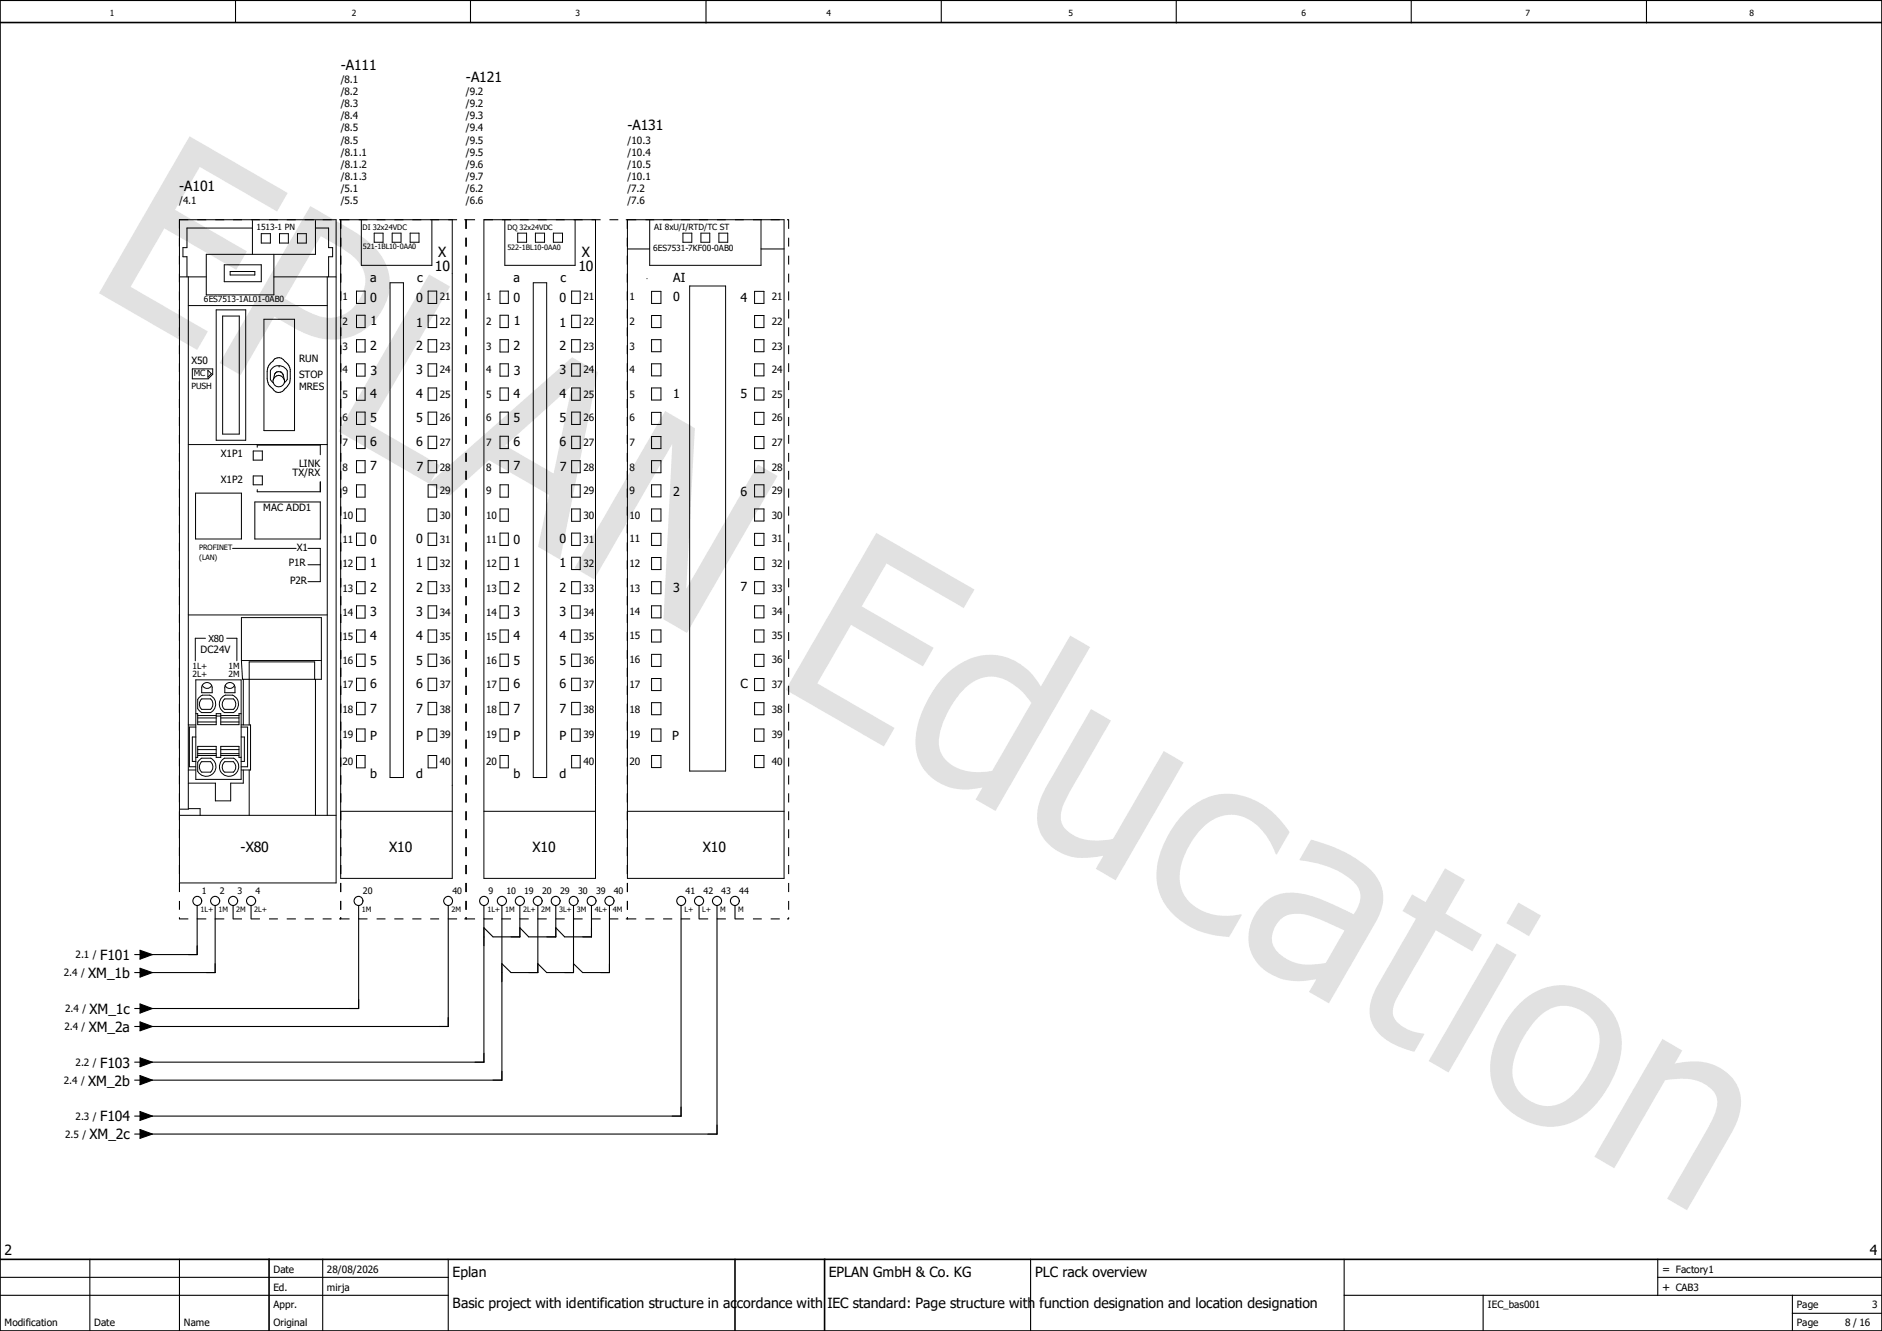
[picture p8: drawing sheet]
<svg xmlns="http://www.w3.org/2000/svg" width="297mm" height="210mm" viewBox="0 0 297 210" stroke-linecap="round" stroke-linejoin="round" font-family="sans-serif">
<path d="M210.1 -.1l-210.1 210.2M0 160.4l70.2 49.6M0 210v.1" fill="none" stroke="#fff" stroke-width=".16"/>
<g fill="none" stroke="#000" stroke-width=".17">
<path d="M37.2 0v3.5M74.3 0v3.6M111.4 .1v3.5M148.5 0v3.5M185.6 0v3.6M222.7 0v3.6M259.8 .1v3.5M14.2 198.7v11.3M28.3 198.7v11.3M50.9 198.7v11.3M70.7 198.7v11.3M162.6 198.7v11.3"/>
<path d="M212.1 198.7v11.3M261.6 198.7v5.7M0 204.4h70.7M0 201.5h70.7M212.1 204.4h84.9M234.1 204.4v5.6M261.6 201.5h35.4M282.9 207.2h14.1M282.9 204.4v5.6"/>
</g>
<path d="M0 3.6h297M0 0h297v210h-297zM0 198.7h297M42.5 198.7v11.3M116 198.7v11.3M130.1 198.7v11.3" fill="none" stroke="#000" stroke-width=".25"/>
<path d="M29.9 21.5l15.5 9-1.7 2.9-12.2-7.1-3.9 6.8 11.4 6.6-1.7 2.9-11.4-6.6-5.3 9.3 12.2 7-1.7 2.9-15.5-8.9zM49 32.5l6.2 3.6a12.1 12.1 0 0 1 5.8 5.9 8.4 8.4 0 0 1-2.2 8.9 9.4 9.4 0 0 1-11.2 1.4l-4.3-2.3-5.3 9.2-3.3-1.9zM50.6 37.3l-5.7 9.8 2.3 1.3a8.8 8.8 0 0 0 5.6 1.7 6.1 6.1 0 0 0 4.7-6.9 7.2 7.2 0 0 0-3.6-4.1zM67.7 43.3l3.3 1.9-12.6 21.9 11.1 6.3-1.7 3-14.4-8.3zM67.6 76.3l22.7-19.9 4 2.3-5.9 29.6-3.5-2 1.8-8.2-9.5-5.5-6.2 5.6zM79.7 70.3l7.7 4.4 2.9-13.9zM105 64.9l4.7 2.7-1.4 25.3 11.3-19.6 3.1 1.8-14.3 24.8-3.7-2.2 1.4-27.6-12.3 21.3-3.1-1.8zM138.3 84.1l15.5 8.9-1.7 2.9-12.2-7-3.9 6.8 11.3 6.5-1.6 2.9-11.4-6.5-5.3 9.2 12.2 7.1-1.7 2.9-15.5-9zM149.4 106.4a9.3 9.3 0 0 1 9.9-2.5 9.8 9.8 0 0 1 5 4.4l4.6-8 3.1 1.8-14.9 25.9-3.1-1.8 1.1-1.9a8.7 8.7 0 0 1-9.1-2.7 8.4 8.4 0 0 1-1-8 18.7 18.7 0 0 1 4.4-7.2zM152.1 108.8a14 14 0 0 0-3.9 8.4 4.8 4.8 0 0 0 4.1 4.4 10.4 10.4 0 0 0 4.3 0l6.2-10.7a9.3 9.3 0 0 0-5.7-4.1 5.9 5.9 0 0 0-5 2zM172.2 111.9l3.1 1.8-6.4 11.1a8.6 8.6 0 0 0-1.5 4.4 4 4 0 0 0 3 3 10.8 10.8 0 0 0 5.2 .2l8.1-13.9 3.1 1.8-10.7 18.6-3.2-1.8 1.2-2.1a9.5 9.5 0 0 1-7.1-.7 6.3 6.3 0 0 1-2.9-8l1.1-2.4zM186.7 128.5a9.4 9.4 0 0 1 12.7-1.5 14.8 14.8 0 0 1 4.1 4.3l-2 3.5-.2-.1a9.9 9.9 0 0 0-4.8-5.7 6.1 6.1 0 0 0-7.2 2.1 12 12 0 0 0-3.1 7.5 6.1 6.1 0 0 0 5.1 5.7 10.3 10.3 0 0 0 4.5 0l.2 .1-2 3.5a12.3 12.3 0 0 1-10.6-6 10 10 0 0 1 .4-9.1l1.6-2.7zM201.9 145.2a3.6 3.6 0 0 0-.3 5 7.5 7.5 0 0 0 7.1 1.8l.5-.1 3-5.1-2.4-1.1a10.6 10.6 0 0 0-6-1.5 3.1 3.1 0 0 0-1.9 1zM206.9 132.5a20.8 20.8 0 0 1 9.9 5.3 6 6 0 0 1 .6 7.3l-7.7 13.2-3.1-1.8 1.1-2a10 10 0 0 1-7.9-1.2 6.7 6.7 0 0 1-1.1-9.9 6.4 6.4 0 0 1 7-2.3 36.2 36.2 0 0 1 7.9 3.2 4.3 4.3 0 0 0 .9-3.8 7.3 7.3 0 0 0-3.8-3.3 22.3 22.3 0 0 0-5.6-1.5zM222.9 141.1l2.1 1.2 3.1-5.3 3.1 1.8-3.1 5.4 5.8 3.3-1.5 2.6-5.8-3.3-5.1 8.9a10.4 10.4 0 0 0-1.7 3.8 2.96 2.96 0 0 0 2 2.7 7.7 7.7 0 0 0 2.8 .9l.2 .1-1.6 2.8-1.2-.4a9.5 9.5 0 0 1-5.2-3.6 5.6 5.6 0 0 1-.1-5.2l.8-1.5 6-10.3-2.2-1.3zM236.2 148.8l3.1 1.8-10.7 18.6-3.1-1.8zM239.6 142.4l3.6 2.1-1.9 3.2-3.6-2zM239.5 158.6a9.2 9.2 0 0 1 13.2-.7 9.2 9.2 0 0 1 2.5 10.8 15.8 15.8 0 0 1-6.3 8 9 9 0 0 1-9.8-.8 9 9 0 0 1-3.4-10.6 18.1 18.1 0 0 1 3.8-6.7zM242.6 160.7a15.1 15.1 0 0 0-3.9 7.7 5.6 5.6 0 0 0 3.4 5.6 5.6 5.6 0 0 0 6.4-1.5 15.5 15.5 0 0 0 3.9-7.7 5.6 5.6 0 0 0-6.9-5.9 6.3 6.3 0 0 0-2.9 1.8zM262.4 163.9l3.1 1.9-1.2 2a9.5 9.5 0 0 1 7.8 1.1 6.2 6.2 0 0 1 2.2 7.5l-1.1 2.5-7 12.1-3.1-1.9 6.1-10.5a11.7 11.7 0 0 0 1.8-4.5 3.6 3.6 0 0 0-2.5-3.3 9.8 9.8 0 0 0-5.7-.3l-8 13.8-3.2-1.8z" fill="#e1e1e1"/>
<g fill="none" stroke="#000" stroke-width=".17">
<path d="M21.3 150.6h.8M21.3 153.5h.8M21.3 159.1h.8M22.1 149.9l1.9 .7-1.9 .7zM22.1 152.8l1.9 .7-1.9 .7zM22.1 158.4l1.9 .7-1.9 .8zM31.1 142.9v7.7h-8.5M34 142.9v10.6h-11.4M36.8 142.9v2.1M39.6 142.9v2.1M56.6 142.9v16.2h-34M70.7 142.9v19.1h-48.1"/>
<path d="M76.4 142.9v24.7h-53.8M79.2 142.9v27.5h-56.6M82 142.9v4.9h-4.2l-1.4-1.4M84.9 142.9v10.6h-4.3l-1.4-1.4M87.7 142.9v4.9h-4.3l-1.4-1.4M90.5 142.9v10.6h-4.2l-1.4-1.4M93.3 142.9v4.9h-4.2l-1.4-1.4M96.2 142.9v10.6h-4.3l-1.4-1.4M107.5 142.9v33.2h-84.9M110.3 142.9v2.1M113.2 142.9v36h-90.6M116 142.9v2.1"/>
<path d="M21.3 162h.8M21.3 167.6h.8M21.3 170.4h.8M21.3 176.1h.8M21.3 178.9h.8M22.1 161.2l1.9 .8-1.9 .6zM22.1 166.9l1.9 .7-1.9 .7zM22.1 169.7l1.9 .7-1.9 .8zM22.1 175.4l1.9 .7-1.9 .7zM22.1 178.2l1.9 .7-1.9 .7z"/>
<circle cx="31.1" cy="142.1" r=".71"/>
<circle cx="34" cy="142.2" r=".72"/>
<circle cx="36.8" cy="142.2" r=".72"/>
<circle cx="39.6" cy="142.2" r=".72"/>
<circle cx="56.6" cy="142.1" r=".71"/>
<circle cx="70.7" cy="142.1" r=".7"/>
<circle cx="76.4" cy="142.1" r=".71"/>
<circle cx="79.2" cy="142.2" r=".72"/>
<circle cx="82" cy="142.2" r=".72"/>
<circle cx="84.9" cy="142.1" r=".7"/>
<circle cx="87.7" cy="142.1" r=".71"/>
<circle cx="90.5" cy="142.1" r=".71"/>
<circle cx="93.4" cy="142.1" r=".71"/>
<circle cx="96.2" cy="142.2" r=".72"/>
<circle cx="107.5" cy="142.1" r=".71"/>
<circle cx="110.3" cy="142.2" r=".72"/>
<circle cx="113.2" cy="142.2" r=".72"/>
<circle cx="116" cy="142.1" r=".71"/>
</g>
<g fill="none" stroke="#000" stroke-width=".16">
<path d="M28.3 34.7h24.7v104.6h-24.7zM39.8 36h-10.3v3.1h-.6v1.4h.6v3.2M39.8 34.8v5.3M41.2 36.9h1.5v1.5h-1.5zM44.1 36.9h1.4v1.5h-1.4zM46.9 36.9h1.4v1.5h-1.4zM49.8 34.8v5.3h-17.2v6.4h10.6v-6.4M49.8 36h2.1v3.1h.6v1.4h-.6v3.2M53.8 34.7h17.6v103.9h-17.6zM57 34.7v7.2h11.2v-7.2M59.1 36.8h1.4v1.4h-1.4zM61.9 36.8h1.4v1.4h-1.4z"/>
<path d="M64.7 36.8h1.4v1.4h-1.4zM76.4 34.7h17.6v103.9h-17.6zM79.7 34.7v7.2h11.1v-7.2M81.7 36.8h1.4v1.4h-1.4zM84.5 36.8h1.4v1.4h-1.4zM87.3 36.8h1.5v1.4h-1.5zM99 34.7h24.7v103.9h-24.7zM99 39.3h3.5M102.5 34.7v7.2h17.6v-7.2M107.8 36.8h1.4v1.4h-1.4zM110.6 36.8h1.4v1.4h-1.4zM113.5 36.8h1.4v1.4h-1.4z"/>
<path d="M120.1 39.3h3.6M28.3 43.7h4.3M29.7 43.7v84h-1.4M29.7 48.2h21.9M30.4 58.2h3.2v.9l-.7 .7h-2.5zM32.8 58.4l.6 .6-.6 .5zM34.1 48.9h4.7v20.6h-4.7zM35.1 49.9h2.7v18.6h-2.7zM35.4 41.8h5.8v2.6h-5.8zM36.3 42.8h3.9v.6h-3.9zM41.7 50.4h4.8v17.5h-4.8zM42.8 57.2l.3-.2a1.07 1.07 0 0 1 .9-.6 1.07 1.07 0 0 1 1 .6l.4 .4a2.73 2.73 0 0 1 .4 2.4 2.97 2.97 0 0 1-1.2 2 1.05 1.05 0 0 1-1.5-.5 1.96 1.96 0 0 1-.9-1.5 2.94 2.94 0 0 1 .4-2.4z"/>
<path d="M43.1 59.9a.91 .91 0 0 0 .9 1.1 .91 .91 0 0 0 .9-1.1M43.2 43.7h9.8M43.5 58.8a.72 .72 0 0 1 1.1 .2l.3 .9a.88 .88 0 0 0-.9-.7 .88 .88 0 0 0-.9 .7zM44 57.9h.1M51.6 43.7v85M56.3 45.9h1.3v2h-1.3zM56.3 49.7h1.3v2h-1.3zM56.3 53.6h1.3v1.9h-1.3zM56.3 57.4h1.3v2h-1.3zM61.6 44.6h2.1v78.1h-2.1zM67.6 45.9h1.3v2h-1.3zM67.6 49.7h1.3v2h-1.3z"/>
<path d="M67.6 53.6h1.3v1.9h-1.3zM67.6 57.4h1.3v2h-1.3zM78.9 57.4h1.3v2h-1.3zM78.9 53.6h1.3v1.9h-1.3zM78.9 49.7h1.3v2h-1.3zM78.9 45.9h1.3v2h-1.3zM84.2 44.6h2.1v78.1h-2.1zM90.2 57.4h1.4v2h-1.4zM90.2 53.6h1.4v1.9h-1.4zM90.2 49.7h1.4v2h-1.4zM90.2 45.9h1.4v2h-1.4zM102.1 43.9v.1"/>
<path d="M102.8 57.4h1.5v1.9h-1.5zM102.8 53.6h1.5v1.9h-1.5zM102.8 49.8h1.5v1.9h-1.5zM102.8 46h1.5v1.9h-1.5zM108.8 45.1h5.7v76.6h-5.7zM119.1 57.4h1.5v1.9h-1.5zM119.1 53.6h1.5v1.9h-1.5zM119.1 49.8h1.5v1.9h-1.5zM119.1 46h1.5v1.9h-1.5zM29.7 70.1h21.9M30.9 77.8h7.2v7.2h-7.2zM40 71.2h1.4v1.4h-1.4z"/>
<path d="M40 75.1h1.4v1.4h-1.4zM40.2 79.2h10.3v5.8h-10.3zM40.6 70.6v-.4h9.9v1.6M43.1 60.4l-.4-.5v-1.4a1.49 1.49 0 0 1 1.3-.8 1.49 1.49 0 0 1 1.3 .8v1.4l-.4 .5M50.5 76v1.6h-9.9v-.3M56.3 76.5h1.3v1.9h-1.3zM56.3 61.2h1.3v2h-1.3zM56.3 65h1.3v2h-1.3zM56.3 68.8h1.3v2h-1.3zM56.3 72.7h1.3v1.9h-1.3zM67.6 76.5h1.3v1.9h-1.3zM67.6 61.2h1.3v2h-1.3z"/>
<path d="M67.6 65h1.3v2h-1.3zM67.6 68.8h1.3v2h-1.3zM67.6 72.7h1.3v1.9h-1.3zM78.9 76.5h1.3v1.9h-1.3zM78.9 72.7h1.3v1.9h-1.3zM78.9 68.8h1.3v2h-1.3zM78.9 65h1.3v2h-1.3zM78.9 61.2h1.3v2h-1.3zM90.2 76.5h1.4v1.9h-1.4zM90.2 72.7h1.4v1.9h-1.4zM90.2 68.8h1.4v2h-1.4zM90.2 65h1.4v2h-1.4z"/>
<path d="M90.2 61.2h1.4v2h-1.4zM102.8 76.5h1.5v1.9h-1.5zM102.8 72.7h1.5v1.9h-1.5zM102.8 68.9h1.5v1.9h-1.5zM102.8 65.1h1.5v1.9h-1.5zM102.8 61.2h1.5v1.9h-1.5zM119.1 76.5h1.5v1.9h-1.5zM119.1 72.7h1.5v1.9h-1.5zM119.1 68.9h1.5v1.9h-1.5zM119.1 65.1h1.5v1.9h-1.5zM119.1 61.2h1.5v1.9h-1.5zM29.7 97h21.9"/>
<path d="M36.7 86.5h10M38.1 97.5h12.6v9.7h-12.4l-.2-3zM48.6 86.5h1.9v5.3h-1.9M48.6 89.1h1.9M56.3 91.8h1.3v1.9h-1.3zM56.3 80.3h1.3v2h-1.3zM56.3 84.1h1.3v2h-1.3zM56.3 87.9h1.3v2h-1.3zM56.3 95.6h1.3v1.9h-1.3zM56.3 99.4h1.3v1.9h-1.3zM67.6 91.8h1.3v1.9h-1.3zM67.6 80.3h1.3v2h-1.3z"/>
<path d="M67.6 84.1h1.3v2h-1.3zM67.6 87.9h1.3v2h-1.3zM67.6 95.6h1.3v1.9h-1.3zM67.6 99.4h1.3v1.9h-1.3zM78.9 91.8h1.3v1.9h-1.3zM78.9 99.4h1.3v1.9h-1.3zM78.9 95.6h1.3v1.9h-1.3zM78.9 87.9h1.3v2h-1.3zM78.9 84.1h1.3v2h-1.3zM78.9 80.3h1.3v2h-1.3zM90.2 91.8h1.4v1.9h-1.4zM90.2 99.4h1.4v1.9h-1.4z"/>
<path d="M90.2 95.6h1.4v1.9h-1.4zM90.2 87.9h1.4v2h-1.4zM90.2 84.1h1.4v2h-1.4zM90.2 80.3h1.4v2h-1.4zM102.8 91.8h1.5v1.9h-1.5zM102.8 99.4h1.5v1.9h-1.5zM102.8 95.6h1.5v1.9h-1.5zM102.8 88h1.5v1.9h-1.5zM102.8 84.2h1.5v1.9h-1.5zM102.8 80.3h1.5v1.9h-1.5zM119.1 91.8h1.5v1.9h-1.5zM119.1 99.4h1.5v1.9h-1.5z"/>
<path d="M119.1 95.6h1.5v1.9h-1.5zM119.1 88h1.5v1.9h-1.5zM119.1 84.2h1.5v1.9h-1.5zM119.1 80.3h1.5v1.9h-1.5zM29.7 114.4h1.2M30.9 112.6h.3v1.7h2.9v-1.7h.7v1.7h2.9v-1.7h.4M30.9 119.5h.3v-1.7h2.9v1.7h.7v-1.7h2.9v1.7h.4M30.9 114.7h-1v6.3h1M30.9 116.3h-.5v3.8h.5M30.9 107.3h7.2v15.7h-7.2zM31.2 118.9h2.9M31.2 118.3h2.9"/>
<path d="M31.2 113.9h2.9M31.2 113.3h2.9M31.2 119.2h2.9M31.2 112.9h2.9M31.5 110l.5-.3h1.1a1.51 1.51 0 0 1 1 1.3 1.51 1.51 0 0 1-.9 1.4h-1.4l-.4-.4-.2-.2v-1.4zM31.6 119.8l.2-.2h1.5a1.53 1.53 0 0 1 .3 2.5 1.53 1.53 0 0 1-2.4-.4v-1.4zM31.8 110.3h1.5a1.1 1.1 0 0 1-.1 1.6h-1.4a1.1 1.1 0 0 1 0-1.6zM31.9 108.1a.81 .81 0 0 0 .7 .5 .81 .81 0 0 0 .8-.4M32.1 107.9a.83 .83 0 0 1 .9-.1 .83 .83 0 0 1 .5 .7v.8h-1.7v-.8zM32.4 100.7h-1.6v3.6M34.1 113h.7M34.8 118.9h2.9"/>
<path d="M34.8 118.3h2.9M34.8 113.9h2.9M34.8 113.3h2.9M34.8 119.2h2.9M34.8 112.9h2.9M35.1 119.9l.3-.3h1.5a1.52 1.52 0 0 1 .5 2.2 1.52 1.52 0 0 1-2.2 .4 1.52 1.52 0 0 1-.1-2.3zM35.2 109.9l.4-.2h1.1a1.51 1.51 0 0 1 .9 1.3 1.51 1.51 0 0 1-.8 1.4h-1.4a1.52 1.52 0 0 1-.2-2.5zM35.5 110.3h1.4a1.07 1.07 0 0 1-.1 1.6h-1.3a1.02 1.02 0 0 1 0-1.6zM35.7 107.9a.81 .81 0 0 1 .9-.2 .81 .81 0 0 1 .5 .8v.8h-1.6v-.8zM35.8 100.7h1.6v3.6M37 108.1a.8 .8 0 0 1-.7 .5 .8 .8 0 0 1-.8-.4M38.1 116.3h.5v3.8h-.5"/>
<path d="M38.1 114.7h1v6.3h-1M38.1 114.4h1.4v7.1h-1.4M38.1 104.2h12.6M38.4 107.2v7.2M49.7 107.2v-2.8h-10.4v10M49.8 107.2v21.5M56.3 119.2h1.3v2h-1.3zM56.3 103.2h1.3v2h-1.3zM56.3 107h1.3v2h-1.3zM56.3 110.8h1.3v2h-1.3zM56.3 115h1.3v2h-1.3zM67.6 119.2h1.3v2h-1.3z"/>
<path d="M67.6 115h1.3v2h-1.3zM67.6 110.8h1.3v2h-1.3zM67.6 107h1.3v2h-1.3zM67.6 103.2h1.3v2h-1.3zM78.9 119.2h1.3v2h-1.3zM78.9 115h1.3v2h-1.3zM78.9 110.8h1.3v2h-1.3zM78.9 107h1.3v2h-1.3zM78.9 103.2h1.3v2h-1.3zM90.2 119.2h1.4v2h-1.4zM90.2 115h1.4v2h-1.4zM90.2 110.8h1.4v2h-1.4z"/>
<path d="M90.2 107h1.4v2h-1.4zM90.2 103.2h1.4v2h-1.4zM102.8 119.2h1.5v1.9h-1.5zM102.8 115h1.5v2h-1.5zM102.8 110.9h1.5v1.9h-1.5zM102.8 107.1h1.5v1.9h-1.5zM102.8 103.3h1.5v1.9h-1.5zM119.1 119.2h1.5v1.9h-1.5zM119.1 115h1.5v2h-1.5zM119.1 110.9h1.5v1.9h-1.5zM119.1 107.1h1.5v1.9h-1.5zM119.1 103.3h1.5v1.9h-1.5z"/>
<path d="M28.3 128.7h24.7M29.7 127.6h1.9v1.1M29.7 121.5h1.2M31.8 120.2l1.5 .1a1.1 1.1 0 0 1-.1 1.5h-1.4a1.1 1.1 0 0 1 0-1.6zM35.5 120.2l1.4 .1a1.07 1.07 0 0 1-.1 1.5h-1.3a1.02 1.02 0 0 1 0-1.6zM38.4 121.5v2.1h-2v2.8h-2.4v-2.8h-4.3M39.3 121.5v7.2M53.8 128h17.6M76.4 128h17.6M99 128h24.7"/>
</g>
<g fill="#000">
<path d="M53.5 34.6l.3 .1-.3 .1zM73.3 34.6l.4 .1-.4 .1zM98.8 34.6l.3 .1-.3 .1zM124.2 34.6l.3 .1-.3 .1zM22.1 149.9l1.9 .7-1.9 .7zM22.1 152.8l1.9 .7-1.9 .7zM22.1 158.4l1.9 .7-1.9 .8zM28.2 144.7h.2l-.1 .4zM53.5 144.9l.3 .1-.3 .1zM53.7 144.7h.1v.4zM73.3 144.9l.4 .1-.4 .1zM73.4 144.7h.3l-.1 .4-.2-.1z"/>
<path d="M98.8 144.9l.3 .1-.3 .1zM98.9 144.7h.2l-.1 .4zM124.2 144.9l.3 .1-.3 .1zM124.4 144.7h.1v.4zM22.1 166.9l1.9 .7-1.9 .7zM22.1 175.4l1.9 .7-1.9 .7zM22.1 161.2l1.9 .8-1.9 .6zM22.1 169.7l1.9 .7-1.9 .8zM22.1 178.2l1.9 .7-1.9 .7z"/>
<path d="M28.2 34.7v1.4h.2v-1.4l-.1-.1zM28.2 37.5v1.4h.2v-1.4zM28.2 40.3v1.4h.2v-1.4zM28.2 43.2v1.4h.2v-1.4z"/>
<path d="M28.3 34.6l-.1 .1 .1 .1h1.4v-.2zM31.1 34.6v.2h1.5v-.2zM34 34.6v.2h1.4v-.2zM36.8 34.6v.2h1.4v-.2zM39.6 34.6v.2h1.4v-.2zM42.5 34.6v.2h1.4v-.2zM45.3 34.6v.2h1.4v-.2zM48.1 34.6v.2h1.4v-.2zM50.9 34.6v.2h1.4v-.2z"/>
<path d="M53.7 34.7v1.4h.1v-1.4v-.1zM53.7 37.5v1.4h.1v-1.4zM53.7 40.3v1.4h.1v-1.4zM53.7 43.2v1.4h.1v-1.4z"/>
<path d="M53.7 34.7v1.4h.1v-1.4v-.1zM53.7 37.5v1.4h.1v-1.4zM53.7 40.3v1.4h.1v-1.4zM53.7 43.2v1.4h.1v-1.4z"/>
<path d="M53.8 34.6l-.1 .1 .1 .1h1.4v-.2zM56.6 34.6v.2h1.4v-.2zM59.4 34.6v.2h1.4v-.2zM62.2 34.6v.2h1.5v-.2zM65.1 34.6v.2h1.4v-.2zM67.9 34.6v.2h1.4v-.2zM70.7 34.6v.2h1.4v-.2z"/>
<path d="M73.4 34.7v1.4h.3v-1.4l-.1-.1zM73.4 37.5v1.4h.3v-1.4zM73.4 40.3v1.4h.3v-1.4zM73.4 43.2v1.4h.3v-1.4z"/>
<path d="M73.4 34.7v1.4h.3v-1.4l-.1-.1zM73.4 37.5v1.4h.3v-1.4zM73.4 40.3v1.4h.3v-1.4zM73.4 43.2v1.4h.3v-1.4z"/>
<path d="M73.4 34.7l1.6 .1v-.2zM76.4 34.6v.2h1.4v-.2zM79.2 34.6v.2h1.4v-.2zM82 34.6v.2h1.4v-.2zM84.9 34.6v.2h1.4v-.2zM87.7 34.6v.2h1.4v-.2zM90.5 34.6v.2h1.4v-.2zM93.3 34.6v.2h1.5v-.2zM96.2 34.6v.2h1.4v-.2z"/>
<path d="M98.9 34.7v1.4h.2v-1.4l-.1-.1zM98.9 37.5v1.4h.2v-1.4zM98.9 40.3v1.4h.2v-1.4zM98.9 43.2v1.4h.2v-1.4z"/>
<path d="M98.9 34.7v1.4h.2v-1.4l-.1-.1zM98.9 37.5v1.4h.2v-1.4zM98.9 40.3v1.4h.2v-1.4zM98.9 43.2v1.4h.2v-1.4z"/>
<path d="M99 34.6l-.1 .1 .1 .1h1.4v-.2zM101.9 34.6v.2h1.4v-.2zM104.6 34.6v.2h1.5v-.2zM107.5 34.6v.2h1.4v-.2zM110.3 34.6v.2h1.5v-.2zM113.2 34.6v.2h1.4v-.2zM116 34.6v.2h1.4v-.2zM118.8 34.6v.2h1.4v-.2zM121.6 34.6v.2h1.5v-.2z"/>
<path d="M124.4 34.7v1.4h.1v-1.4v-.1zM124.4 37.5v1.4h.1v-1.4zM124.4 40.3v1.4h.1v-1.4zM124.4 43.2v1.4h.1v-1.4z"/>
<path d="M28.2 46v1.4h.2v-1.4zM28.2 48.8v1.4h.2v-1.4zM28.2 51.6v1.4h.2v-1.4zM28.2 54.5v1.4h.2v-1.4z"/>
<path d="M28.2 57.3v1.4h.2v-1.4zM28.2 60.2v1.4h.2v-1.4zM28.2 62.9v1.5h.2v-1.5zM28.2 65.8v1.4h.2v-1.4z"/>
<path d="M53.7 46v1.4h.1v-1.4zM53.7 48.8v1.4h.1v-1.4zM53.7 51.6v1.4h.1v-1.4zM53.7 54.5v1.4h.1v-1.4z"/>
<path d="M53.7 57.3v1.4h.1v-1.4zM53.7 60.2v1.4h.1v-1.4zM53.7 62.9v1.5h.1v-1.5zM53.7 65.8v1.4h.1v-1.4z"/>
<path d="M53.7 46v1.4h.1v-1.4zM53.7 48.8v1.4h.1v-1.4zM53.7 51.6v1.4h.1v-1.4zM53.7 54.5v1.4h.1v-1.4z"/>
<path d="M53.7 57.3v1.4h.1v-1.4zM53.7 60.2v1.4h.1v-1.4zM53.7 62.9v1.5h.1v-1.5zM53.7 65.8v1.4h.1v-1.4z"/>
<path d="M73.4 46v1.4h.3v-1.4zM73.4 48.8v1.4h.3v-1.4zM73.4 51.6v1.4h.3v-1.4zM73.4 54.5v1.4h.3v-1.4z"/>
<path d="M73.4 57.3v1.4h.3v-1.4zM73.4 60.2v1.4h.3v-1.4zM73.4 62.9v1.5h.3v-1.5zM73.4 65.8v1.4h.3v-1.4z"/>
<path d="M73.4 46v1.4h.3v-1.4zM73.4 48.8v1.4h.3v-1.4zM73.4 51.6v1.4h.3v-1.4zM73.4 54.5v1.4h.3v-1.4z"/>
<path d="M73.4 57.3v1.4h.3v-1.4zM73.4 60.2v1.4h.3v-1.4zM73.4 62.9v1.5h.3v-1.5zM73.4 65.8v1.4h.3v-1.4z"/>
<path d="M98.9 46v1.4h.2v-1.4zM98.9 48.8v1.4h.2v-1.4zM98.9 51.6v1.4h.2v-1.4zM98.9 54.5v1.4h.2v-1.4z"/>
<path d="M98.9 57.3v1.4h.2v-1.4zM98.9 60.2v1.4h.2v-1.4zM98.9 62.9v1.5h.2v-1.5zM98.9 65.8v1.4h.2v-1.4z"/>
<path d="M98.9 46v1.4h.2v-1.4zM98.9 48.8v1.4h.2v-1.4zM98.9 51.6v1.4h.2v-1.4zM98.9 54.5v1.4h.2v-1.4z"/>
<path d="M98.9 57.3v1.4h.2v-1.4zM98.9 60.2v1.4h.2v-1.4zM98.9 62.9v1.5h.2v-1.5zM98.9 65.8v1.4h.2v-1.4z"/>
<path d="M124.4 46v1.4h.1v-1.4zM124.4 48.8v1.4h.1v-1.4zM124.4 51.6v1.4h.1v-1.4zM124.4 54.5v1.4h.1v-1.4z"/>
<path d="M124.4 57.3v1.4h.1v-1.4zM124.4 60.2v1.4h.1v-1.4zM124.4 62.9v1.5h.1v-1.5zM124.4 65.8v1.4h.1v-1.4z"/>
<path d="M28.2 68.6v1.4h.2v-1.4zM28.2 71.5v1.4h.2v-1.4zM28.2 74.3v1.4h.2v-1.4zM28.2 77.1v1.4h.2v-1.4z"/>
<path d="M28.2 79.9v1.5h.2v-1.5zM28.2 82.8v1.4h.2v-1.4zM28.2 85.6v1.4h.2v-1.4zM28.2 88.4v1.4h.2v-1.4z"/>
<path d="M53.7 68.6v1.4h.1v-1.4zM53.7 71.5v1.4h.1v-1.4zM53.7 74.3v1.4h.1v-1.4zM53.7 77.1v1.4h.1v-1.4z"/>
<path d="M53.7 79.9v1.5h.1v-1.5zM53.7 82.8v1.4h.1v-1.4zM53.7 85.6v1.4h.1v-1.4zM53.7 88.4v1.4h.1v-1.4z"/>
<path d="M53.7 68.6v1.4h.1v-1.4zM53.7 71.5v1.4h.1v-1.4zM53.7 74.3v1.4h.1v-1.4zM53.7 77.1v1.4h.1v-1.4z"/>
<path d="M53.7 79.9v1.5h.1v-1.5zM53.7 82.8v1.4h.1v-1.4zM53.7 85.6v1.4h.1v-1.4zM53.7 88.4v1.4h.1v-1.4z"/>
<path d="M73.4 68.6v1.4h.3v-1.4zM73.4 71.5v1.4h.3v-1.4zM73.4 74.3v1.4h.3v-1.4zM73.4 77.1v1.4h.3v-1.4z"/>
<path d="M73.4 79.9v1.5h.3v-1.5zM73.4 82.8v1.4h.3v-1.4zM73.4 85.6v1.4h.3v-1.4zM73.4 88.4v1.4h.3v-1.4z"/>
<path d="M73.4 68.6v1.4h.3v-1.4zM73.4 71.5v1.4h.3v-1.4zM73.4 74.3v1.4h.3v-1.4zM73.4 77.1v1.4h.3v-1.4z"/>
<path d="M73.4 79.9v1.5h.3v-1.5zM73.4 82.8v1.4h.3v-1.4zM73.4 85.6v1.4h.3v-1.4zM73.4 88.4v1.4h.3v-1.4z"/>
<path d="M98.9 68.6v1.4h.2v-1.4zM98.9 71.5v1.4h.2v-1.4zM98.9 74.3v1.4h.2v-1.4zM98.9 77.1v1.4h.2v-1.4z"/>
<path d="M98.9 79.9v1.5h.2v-1.5zM98.9 82.8v1.4h.2v-1.4zM98.9 85.6v1.4h.2v-1.4zM98.9 88.4v1.4h.2v-1.4z"/>
<path d="M98.9 68.6v1.4h.2v-1.4zM98.9 71.5v1.4h.2v-1.4zM98.9 74.3v1.4h.2v-1.4zM98.9 77.1v1.4h.2v-1.4z"/>
<path d="M98.9 79.9v1.5h.2v-1.5zM98.9 82.8v1.4h.2v-1.4zM98.9 85.6v1.4h.2v-1.4zM98.9 88.4v1.4h.2v-1.4z"/>
<path d="M124.4 68.6v1.4h.1v-1.4zM124.4 71.5v1.4h.1v-1.4zM124.4 74.3v1.4h.1v-1.4zM124.4 77.1v1.4h.1v-1.4z"/>
<path d="M124.4 79.9v1.5h.1v-1.5zM124.4 82.8v1.4h.1v-1.4zM124.4 85.6v1.4h.1v-1.4zM124.4 88.4v1.4h.1v-1.4z"/>
<path d="M28.2 91.2v1.5h.2v-1.5zM28.2 94.1v1.4h.2v-1.4zM28.2 96.9v1.4h.2v-1.4zM28.2 99.7v1.4h.2v-1.4z"/>
<path d="M53.7 91.2v1.5h.1v-1.5zM53.7 94.1v1.4h.1v-1.4zM53.7 96.9v1.4h.1v-1.4zM53.7 99.7v1.4h.1v-1.4z"/>
<path d="M53.7 91.2v1.5h.1v-1.5zM53.7 94.1v1.4h.1v-1.4zM53.7 96.9v1.4h.1v-1.4zM53.7 99.7v1.4h.1v-1.4z"/>
<path d="M73.4 91.2v1.5h.3v-1.5zM73.4 94.1v1.4h.3v-1.4zM73.4 96.9v1.4h.3v-1.4zM73.4 99.7v1.4h.3v-1.4z"/>
<path d="M73.4 91.2v1.5h.3v-1.5zM73.4 94.1v1.4h.3v-1.4zM73.4 96.9v1.4h.3v-1.4zM73.4 99.7v1.4h.3v-1.4z"/>
<path d="M98.9 91.2v1.5h.2v-1.5zM98.9 94.1v1.4h.2v-1.4zM98.9 96.9v1.4h.2v-1.4zM98.9 99.7v1.4h.2v-1.4z"/>
<path d="M98.9 91.2v1.5h.2v-1.5zM98.9 94.1v1.4h.2v-1.4zM98.9 96.9v1.4h.2v-1.4zM98.9 99.7v1.4h.2v-1.4z"/>
<path d="M124.4 91.2v1.5h.1v-1.5zM124.4 94.1v1.4h.1v-1.4zM124.4 96.9v1.4h.1v-1.4zM124.4 99.7v1.4h.1v-1.4z"/>
<path d="M28.2 102.6v1.4h.2v-1.4zM28.2 105.4v1.4h.2v-1.4zM28.2 108.2v1.4h.2v-1.4zM28.2 111v1.5h.2v-1.5z"/>
<path d="M28.2 113.9v1.4h.2v-1.4zM28.2 116.7v1.4h.2v-1.4zM28.2 119.5v1.4h.2v-1.4zM28.2 122.3v1.5h.2v-1.5zM28.2 125.2v1.4h.2v-1.4zM28.2 128v1.4h.2v-1.4zM28.2 130.9v1.3h.2v-1.3zM28.2 133.7v1.4h.2v-1.4zM28.2 136.5v1.4h.2v-1.4zM28.2 139.3v1.5h.2v-1.5zM28.2 142.2v1.4h.2v-1.4z"/>
<path d="M53.7 102.6v1.4h.1v-1.4zM53.7 105.4v1.4h.1v-1.4zM53.7 108.2v1.4h.1v-1.4zM53.7 111v1.5h.1v-1.5z"/>
<path d="M53.7 113.9v1.4h.1v-1.4zM53.7 116.7v1.4h.1v-1.4zM53.7 119.5v1.4h.1v-1.4zM53.7 122.3v1.5h.1v-1.5zM53.7 125.2v1.4h.1v-1.4zM53.7 128v1.4h.1v-1.4zM53.7 130.9v1.3h.1v-1.3zM53.7 133.7v1.4h.1v-1.4zM53.7 136.5v1.4h.1v-1.4zM53.7 139.3v1.5h.1v-1.5zM53.7 142.2v1.4h.1v-1.4z"/>
<path d="M53.7 102.6v1.4h.1v-1.4zM53.7 105.4v1.4h.1v-1.4zM53.7 108.2v1.4h.1v-1.4zM53.7 111v1.5h.1v-1.5z"/>
<path d="M53.7 113.9v1.4h.1v-1.4zM53.7 116.7v1.4h.1v-1.4zM53.7 119.5v1.4h.1v-1.4zM53.7 122.3v1.5h.1v-1.5zM53.7 125.2v1.4h.1v-1.4zM53.7 128v1.4h.1v-1.4zM53.7 130.9v1.3h.1v-1.3zM53.7 133.7v1.4h.1v-1.4zM53.7 136.5v1.4h.1v-1.4zM53.7 139.3v1.5h.1v-1.5zM53.7 142.2v1.4h.1v-1.4z"/>
<path d="M73.4 102.6v1.4h.3v-1.4zM73.4 105.4v1.4h.3v-1.4zM73.4 108.2v1.4h.3v-1.4zM73.4 111v1.5h.3v-1.5z"/>
<path d="M73.4 113.9v1.4h.3v-1.4zM73.4 116.7v1.4h.3v-1.4zM73.4 119.5v1.4h.3v-1.4zM73.4 122.3v1.5h.3v-1.5zM73.4 125.2v1.4h.3v-1.4zM73.4 128v1.4h.3v-1.4zM73.4 130.9v1.3h.3v-1.3zM73.4 133.7v1.4h.3v-1.4zM73.4 136.5v1.4h.3v-1.4zM73.4 139.3v1.5h.3v-1.5zM73.4 142.2v1.4h.3v-1.4z"/>
<path d="M73.4 102.6v1.4h.3v-1.4zM73.4 105.4v1.4h.3v-1.4zM73.4 108.2v1.4h.3v-1.4zM73.4 111v1.5h.3v-1.5z"/>
<path d="M73.4 113.9v1.4h.3v-1.4zM73.4 116.7v1.4h.3v-1.4zM73.4 119.5v1.4h.3v-1.4zM73.4 122.3v1.5h.3v-1.5zM73.4 125.2v1.4h.3v-1.4zM73.4 128v1.4h.3v-1.4zM73.4 130.9v1.3h.3v-1.3zM73.4 133.7v1.4h.3v-1.4zM73.4 136.5v1.4h.3v-1.4zM73.4 139.3v1.5h.3v-1.5zM73.4 142.2v1.4h.3v-1.4z"/>
<path d="M98.9 102.6v1.4h.2v-1.4zM98.9 105.4v1.4h.2v-1.4zM98.9 108.2v1.4h.2v-1.4zM98.9 111v1.5h.2v-1.5z"/>
<path d="M98.9 113.9v1.4h.2v-1.4zM98.9 116.7v1.4h.2v-1.4zM98.9 119.5v1.4h.2v-1.4zM98.9 122.3v1.5h.2v-1.5zM98.9 125.2v1.4h.2v-1.4zM98.9 128v1.4h.2v-1.4zM98.9 130.9v1.3h.2v-1.3zM98.9 133.7v1.4h.2v-1.4zM98.9 136.5v1.4h.2v-1.4zM98.9 139.3v1.5h.2v-1.5zM98.9 142.2v1.4h.2v-1.4z"/>
<path d="M98.9 102.6v1.4h.2v-1.4zM98.9 105.4v1.4h.2v-1.4zM98.9 108.2v1.4h.2v-1.4zM98.9 111v1.5h.2v-1.5z"/>
<path d="M98.9 113.9v1.4h.2v-1.4zM98.9 116.7v1.4h.2v-1.4zM98.9 119.5v1.4h.2v-1.4zM98.9 122.3v1.5h.2v-1.5zM98.9 125.2v1.4h.2v-1.4zM98.9 128v1.4h.2v-1.4zM98.9 130.9v1.3h.2v-1.3zM98.9 133.7v1.4h.2v-1.4zM98.9 136.5v1.4h.2v-1.4zM98.9 139.3v1.5h.2v-1.5zM98.9 142.2v1.4h.2v-1.4z"/>
<path d="M124.4 102.6v1.4h.1v-1.4zM124.4 105.4v1.4h.1v-1.4zM124.4 108.2v1.4h.1v-1.4zM124.4 111v1.5h.1v-1.5z"/>
<path d="M124.4 113.9v1.4h.1v-1.4zM124.4 116.7v1.4h.1v-1.4zM124.4 119.5v1.4h.1v-1.4zM124.4 122.3v1.5h.1v-1.5zM124.4 125.2v1.4h.1v-1.4zM124.4 128v1.4h.1v-1.4zM124.4 130.9v1.3h.1v-1.3zM124.4 133.7v1.4h.1v-1.4zM124.4 136.5v1.4h.1v-1.4zM124.4 139.3v1.5h.1v-1.5zM124.4 142.2v1.4h.1v-1.4z"/>
<path d="M28.2 145l.1 .1h1.4v-.2h-1.4zM31.1 144.9v.2h1.5v-.2zM34 144.9v.2h1.4v-.2zM36.8 144.9v.2h1.4v-.2zM39.6 144.9v.2h1.4v-.2zM42.5 144.9v.2h1.4v-.2zM45.3 144.9v.2h1.4v-.2zM48.1 144.9v.2h1.4v-.2zM50.9 144.9v.2h1.4v-.2z"/>
<path d="M53.8 144.9l-.1 .1 .1 .1h1.4v-.2zM56.6 144.9v.2h1.4v-.2zM59.4 144.9v.2h1.4v-.2zM62.2 144.9v.2h1.5v-.2zM65.1 144.9v.2h1.4v-.2zM67.9 144.9v.2h1.4v-.2zM70.7 144.9v.2h1.4v-.2z"/>
<path d="M73.4 145l1.6 .1v-.2zM76.4 144.9v.2h1.4v-.2zM79.2 144.9v.2h1.4v-.2zM82 144.9v.2h1.4v-.2zM84.9 144.9v.2h1.4v-.2zM87.7 144.9v.2h1.4v-.2zM90.5 144.9v.2h1.4v-.2zM93.3 144.9v.2h1.5v-.2zM96.2 144.9v.2h1.4v-.2z"/>
<path d="M99 144.9l-.1 .1 .1 .1h1.4v-.2zM101.9 144.9v.2h1.4v-.2zM104.6 144.9v.2h1.5v-.2zM107.5 144.9v.2h1.4v-.2zM110.3 144.9v.2h1.5v-.2zM113.2 144.9v.2h1.4v-.2zM116 144.9v.2h1.4v-.2zM118.8 144.9v.2h1.4v-.2zM121.6 144.9v.2h1.5v-.2z"/>
</g>
<g font-size="2.2">
<text x="53.8" y="11">-A111</text>
<text x="73.5" y="13">-A121</text>
<text x="99" y="20.6">-A131</text>
<text x="28.3" y="30.1">-A101</text>
<text x="69.2" y="40.6">X</text>
<text x="91.8" y="40.6">X</text>
<text x="68.6" y="42.7">10</text>
<text x="91.3" y="42.7">10</text>
<text x="38" y="134.5">-X80</text>
<text x="61.4" y="134.5">X10</text>
<text x="84" y="134.5">X10</text>
<text x="110.9" y="134.5">X10</text>
<text x="13.9" y="154.3">XM_1b</text>
<text x="15.8" y="151.5">F101</text>
<text x="14.1" y="160">XM_1c</text>
<text x="14" y="162.8">XM_2a</text>
<text x="13.9" y="171.3">XM_2b</text>
<text x="15.8" y="168.4">F103</text>
<text x="14.1" y="179.7">XM_2c</text>
<text x="15.8" y="177">F104</text>
<text x=".7" y="198">2</text>
<text x="295.1" y="198">4</text>
<text x="71.4" y="201.5">Eplan</text>
<text x="130.8" y="201.5">EPLAN GmbH &amp; Co. KG</text>
<text x="163.4" y="201.5">PLC rack overview</text>
<text x="71.4" y="206.5">Basic project with identification structure in accordance with IEC standard: Page structure with function designation and location designation</text>
</g>
<g font-size="2">
<text x="58.4" y="44.4">a</text>
<text x="58.4" y="47.7">0</text>
<text x="65.7" y="47.7">0</text>
<text x="65.8" y="44.4">c</text>
<text x="81" y="44.4">a</text>
<text x="81" y="47.7">0</text>
<text x="88.3" y="47.7">0</text>
<text x="88.5" y="44.4">c</text>
<text x="106.3" y="47.5">0</text>
<text x="106.3" y="44.4">AI</text>
<text x="116.8" y="47.7">4</text>
<text x="58.5" y="51.4">1</text>
<text x="65.7" y="51.5">1</text>
<text x="81.1" y="51.4">1</text>
<text x="88.3" y="51.5">1</text>
<text x="58.4" y="55.2">2</text>
<text x="58.5" y="59.1">3</text>
<text x="65.7" y="55.2">2</text>
<text x="65.7" y="59">3</text>
<text x="81" y="55.2">2</text>
<text x="81.1" y="59.1">3</text>
<text x="88.3" y="55.2">2</text>
<text x="88.3" y="59">3</text>
<text x="58.4" y="62.9">4</text>
<text x="65.7" y="62.9">4</text>
<text x="81" y="62.9">4</text>
<text x="88.3" y="62.9">4</text>
<text x="106.3" y="62.9">1</text>
<text x="116.8" y="62.9">5</text>
<text x="58.4" y="66.5">5</text>
<text x="58.4" y="70.4">6</text>
<text x="65.7" y="66.5">5</text>
<text x="65.7" y="70.4">6</text>
<text x="81" y="66.5">5</text>
<text x="81" y="70.4">6</text>
<text x="88.3" y="66.5">5</text>
<text x="88.3" y="70.4">6</text>
<text x="58.4" y="74.2">7</text>
<text x="65.7" y="74.3">7</text>
<text x="81" y="74.2">7</text>
<text x="88.3" y="74.3">7</text>
<text x="106.3" y="78.2">2</text>
<text x="116.8" y="78.2">6</text>
<text x="58.4" y="89.5">1</text>
<text x="58.4" y="85.9">0</text>
<text x="65.7" y="85.6">0</text>
<text x="65.7" y="89.5">1</text>
<text x="81" y="89.5">1</text>
<text x="81" y="85.9">0</text>
<text x="88.3" y="85.6">0</text>
<text x="88.3" y="89.5">1</text>
<text x="58.4" y="93.4">2</text>
<text x="65.7" y="93.4">2</text>
<text x="81" y="93.4">2</text>
<text x="88.3" y="93.4">2</text>
<text x="106.3" y="93.4">3</text>
<text x="116.8" y="93.3">7</text>
<text x="58.4" y="97.2">3</text>
<text x="58.4" y="101">4</text>
<text x="65.7" y="101">4</text>
<text x="65.7" y="97.2">3</text>
<text x="81" y="97.2">3</text>
<text x="81" y="101">4</text>
<text x="88.3" y="101">4</text>
<text x="88.3" y="97.2">3</text>
<text x="58.4" y="104.9">5</text>
<text x="65.7" y="104.9">5</text>
<text x="81" y="104.9">5</text>
<text x="88.3" y="104.9">5</text>
<text x="58.4" y="108.6">6</text>
<text x="58.4" y="112.5">7</text>
<text x="65.7" y="108.6">6</text>
<text x="65.7" y="112.5">7</text>
<text x="81" y="108.6">6</text>
<text x="81" y="112.5">7</text>
<text x="88.3" y="108.6">6</text>
<text x="88.3" y="112.5">7</text>
<text x="116.8" y="108.6">C</text>
<text x="58.4" y="116.8">P</text>
<text x="65.7" y="116.8">P</text>
<text x="81" y="116.8">P</text>
<text x="88.3" y="116.8">P</text>
<text x="106.1" y="116.8">P</text>
<text x="58.4" y="122.8">b</text>
<text x="65.7" y="122.8">d</text>
<text x="81" y="122.8">b</text>
<text x="88.3" y="122.8">d</text>
</g>
<g font-size="1.8">
<text x="262.3" y="203.7">+ CAB3</text>
<text x="262.3" y="200.8">= Factory1</text>
</g>
<g font-size="1.6">
<text x="53.8" y="13.1">/8.1</text>
<text x="53.8" y="15">/8.2</text>
<text x="53.8" y="16.9">/8.3</text>
<text x="73.5" y="15">/9.2</text>
<text x="73.5" y="16.9">/9.2</text>
<text x="53.8" y="18.8">/8.4</text>
<text x="53.8" y="20.7">/8.5</text>
<text x="53.8" y="22.6">/8.5</text>
<text x="73.5" y="18.8">/9.3</text>
<text x="73.5" y="20.7">/9.4</text>
<text x="73.5" y="22.6">/9.5</text>
<text x="99" y="22.6">/10.3</text>
<text x="53.8" y="24.6">/8.1.1</text>
<text x="53.8" y="26.5">/8.1.2</text>
<text x="53.8" y="28.4">/8.1.3</text>
<text x="73.5" y="24.6">/9.5</text>
<text x="73.5" y="26.5">/9.6</text>
<text x="73.5" y="28.4">/9.7</text>
<text x="99" y="24.6">/10.4</text>
<text x="99" y="26.5">/10.5</text>
<text x="99" y="28.4">/10.1</text>
<text x="28.3" y="32.2">/4.1</text>
<text x="53.8" y="30.3">/5.1</text>
<text x="53.8" y="32.2">/5.5</text>
<text x="73.5" y="30.3">/6.2</text>
<text x="73.5" y="32.2">/6.6</text>
<text x="99" y="30.3">/7.2</text>
<text x="99" y="32.2">/7.6</text>
<text x="54.1" y="47.4">1</text>
<text x="69.4" y="47.4">21</text>
<text x="76.7" y="47.4">1</text>
<text x="92.1" y="47.4">21</text>
<text x="99.4" y="47.4">1</text>
<text x="121.8" y="47.4">21</text>
<text x="54.1" y="51.3">2</text>
<text x="69.4" y="51.3">22</text>
<text x="76.7" y="51.3">2</text>
<text x="92.1" y="51.3">22</text>
<text x="99.4" y="51.3">2</text>
<text x="121.8" y="51.3">22</text>
<text x="30.2" y="57.4">X50</text>
<text x="47.2" y="59.6">STOP</text>
<text x="47.2" y="57.1">RUN</text>
<text x="54.1" y="55.2">3</text>
<text x="54.1" y="58.9">4</text>
<text x="69.4" y="55.2">23</text>
<text x="69.4" y="58.9">24</text>
<text x="76.7" y="55.2">3</text>
<text x="76.7" y="58.9">4</text>
<text x="92.1" y="55.2">23</text>
<text x="92.1" y="58.9">24</text>
<text x="99.4" y="55.2">3</text>
<text x="99.4" y="58.9">4</text>
<text x="121.8" y="55.2">23</text>
<text x="121.8" y="58.9">24</text>
<text x="47.2" y="61.6">MRES</text>
<text x="54.1" y="62.8">5</text>
<text x="69.4" y="62.8">25</text>
<text x="76.7" y="62.8">5</text>
<text x="92.1" y="62.8">25</text>
<text x="99.4" y="62.8">5</text>
<text x="121.8" y="62.8">25</text>
<text x="54.1" y="66.5">6</text>
<text x="54.1" y="70.4">7</text>
<text x="69.4" y="66.5">26</text>
<text x="69.4" y="70.4">27</text>
<text x="76.7" y="66.5">6</text>
<text x="76.7" y="70.4">7</text>
<text x="92.1" y="66.5">26</text>
<text x="92.1" y="70.4">27</text>
<text x="99.4" y="66.5">6</text>
<text x="99.4" y="70.4">7</text>
<text x="121.8" y="66.5">26</text>
<text x="121.8" y="70.4">27</text>
<text x="34.8" y="72.2">X1P1</text>
<text x="34.8" y="76.3">X1P2</text>
<text x="46.1" y="75.2">TX/RX</text>
<text x="47.2" y="73.6">LINK</text>
<text x="54.1" y="74.3">8</text>
<text x="54.1" y="78">9</text>
<text x="69.4" y="74.3">28</text>
<text x="69.4" y="78">29</text>
<text x="76.7" y="74.3">8</text>
<text x="76.7" y="78">9</text>
<text x="92.1" y="74.3">28</text>
<text x="92.1" y="78">29</text>
<text x="99.4" y="74.3">8</text>
<text x="99.4" y="78">9</text>
<text x="121.8" y="74.3">28</text>
<text x="121.8" y="78">29</text>
<text x="41.5" y="80.7">MAC ADD1</text>
<text x="54.1" y="81.9">10</text>
<text x="69.4" y="81.9">30</text>
<text x="76.7" y="81.9">10</text>
<text x="92.1" y="81.9">30</text>
<text x="99.4" y="81.9">10</text>
<text x="121.8" y="81.9">30</text>
<text x="45.6" y="89.4">P1R</text>
<text x="46.9" y="86.9">X1</text>
<text x="54.1" y="85.7">11</text>
<text x="54.1" y="89.5">12</text>
<text x="69.4" y="89.5">32</text>
<text x="69.4" y="85.7">31</text>
<text x="76.7" y="85.7">11</text>
<text x="76.7" y="89.5">12</text>
<text x="92.1" y="89.5">32</text>
<text x="92.1" y="85.7">31</text>
<text x="99.4" y="85.6">11</text>
<text x="99.4" y="89.5">12</text>
<text x="121.8" y="89.5">32</text>
<text x="121.8" y="85.6">31</text>
<text x="45.8" y="92.2">P2R</text>
<text x="54.1" y="93.3">13</text>
<text x="69.4" y="93.3">33</text>
<text x="76.7" y="93.3">13</text>
<text x="92.1" y="93.3">33</text>
<text x="99.4" y="93.3">13</text>
<text x="121.8" y="93.3">33</text>
<text x="54.1" y="97.2">14</text>
<text x="54.1" y="101">15</text>
<text x="69.4" y="101">35</text>
<text x="69.4" y="97.2">34</text>
<text x="76.7" y="97.2">14</text>
<text x="76.7" y="101">15</text>
<text x="92.1" y="101">35</text>
<text x="92.1" y="97.2">34</text>
<text x="99.4" y="97.1">14</text>
<text x="99.4" y="100.8">15</text>
<text x="121.8" y="100.8">35</text>
<text x="121.8" y="97.1">34</text>
<text x="31.7" y="103.1">DC24V</text>
<text x="54.1" y="104.8">16</text>
<text x="69.4" y="104.8">36</text>
<text x="76.7" y="104.8">16</text>
<text x="92.1" y="104.8">36</text>
<text x="99.4" y="104.6">16</text>
<text x="121.8" y="104.6">36</text>
<text x="54.1" y="108.5">17</text>
<text x="54.1" y="112.4">18</text>
<text x="69.4" y="112.4">38</text>
<text x="69.4" y="108.5">37</text>
<text x="76.7" y="108.5">17</text>
<text x="76.7" y="112.4">18</text>
<text x="92.1" y="112.4">38</text>
<text x="92.1" y="108.5">37</text>
<text x="99.4" y="108.5">17</text>
<text x="99.4" y="112.4">18</text>
<text x="121.8" y="112.4">38</text>
<text x="121.8" y="108.5">37</text>
<text x="54.1" y="116.5">19</text>
<text x="69.4" y="116.5">39</text>
<text x="76.7" y="116.5">19</text>
<text x="92.1" y="116.5">39</text>
<text x="99.4" y="116.5">19</text>
<text x="121.8" y="116.5">39</text>
<text x="54.1" y="120.7">20</text>
<text x="69.4" y="120.7">40</text>
<text x="76.7" y="120.7">20</text>
<text x="92.1" y="120.7">40</text>
<text x="99.4" y="120.7">20</text>
<text x="121.8" y="120.7">40</text>
<text x="10.1" y="154.1">2.4 /</text>
<text x="11.9" y="151.2">2.1 /</text>
<text x="10.3" y="159.7">2.4 /</text>
<text x="10.2" y="162.6">2.4 /</text>
<text x="10.1" y="171">2.4 /</text>
<text x="11.9" y="168.2">2.2 /</text>
<text x="10.3" y="179.5">2.5 /</text>
<text x="11.9" y="176.7">2.3 /</text>
<text x="43.1" y="203.7">Ed.</text>
<text x="43.1" y="200.8">Date</text>
<text x="51.6" y="203.7">mirja</text>
<text x="51.6" y="200.8">28/08/2026</text>
<text x=".7" y="209.3">Modification</text>
<text x="14.9" y="209.3">Date</text>
<text x="29" y="209.3">Name</text>
<text x="43.1" y="209.3">Original</text>
<text x="43.1" y="206.5">Appr.</text>
<text x="234.8" y="206.5">IEC_bas001</text>
<text x="283.5" y="206.5">Page</text>
<text x="283.5" y="209.3">Page</text>
<text x="291.2" y="209.3">8 / 16</text>
<text x="295.4" y="206.5">3</text>
</g>
<text font-size="1.5" x="32.9" y="101.3">X80</text>
<g font-size="1.4">
<text x="31.8" y="141.1">1</text>
<text x="34.7" y="141.1">2</text>
<text x="37.5" y="141.1">3</text>
<text x="40.3" y="141.1">4</text>
<text x="57.3" y="141.1">20</text>
<text x="71.4" y="141.1">40</text>
<text x="77.1" y="141.1">9</text>
<text x="79.9" y="141.1">10</text>
<text x="82.7" y="141.1">19</text>
<text x="85.6" y="141.1">20</text>
<text x="88.4" y="141.1">29</text>
<text x="91.2" y="141.1">30</text>
<text x="94.1" y="141.1">39</text>
<text x="96.9" y="141.1">40</text>
<text x="108.2" y="141.1">41</text>
<text x="111" y="141.1">42</text>
<text x="113.8" y="141.1">43</text>
<text x="116.7" y="141.1">44</text>
</g>
<g font-size="1.3">
<text x="17.3" y="2.5">1</text>
<text x="55.5" y="2.5">2</text>
<text x="90.8" y="2.5">3</text>
<text x="130.4" y="2.5">4</text>
<text x="168.6" y="2.5">5</text>
<text x="205.4" y="2.5">6</text>
<text x="240.7" y="2.5">7</text>
<text x="276.1" y="2.5">8</text>
<text x="40.5" y="36.2">1513-1 PN</text>
<text x="103.1" y="39.7">6ES7531-7KF00-0AB0</text>
<text x="103.3" y="36.3">AI 8xU/I/RTD/TC ST</text>
<text x="32.2" y="47.7">6ES7513-1AL01-0AB0</text>
<text x="30.6" y="59.4">MC</text>
<text x="30.2" y="61.3">PUSH</text>
<text x="30.4" y="106.8">2L+</text>
<text x="30.4" y="105.6">1L+</text>
<text x="36.1" y="106.8">2M</text>
<text x="36.1" y="105.6">1M</text>
</g>
<g font-size="1.2">
<text x="57.2" y="36.3">DI 32x24VDC</text>
<text x="57.3" y="39.3">521-1BL10-0AA0</text>
<text x="80.1" y="39.5">522-1BL10-0AA0</text>
<text x="80.1" y="36.3">DQ 32x24VDC</text>
<text x="31.5" y="86.8">PROFINET</text>
<text x="31.5" y="88.4">(LAN)</text>
<text x="31.7" y="144">1L+</text>
<text x="34.5" y="144">1M</text>
<text x="37.3" y="144">2M</text>
<text x="40.1" y="144">2L+</text>
<text x="57.1" y="144">1M</text>
<text x="71.2" y="144">2M</text>
<text x="76.9" y="144">1L+</text>
<text x="79.7" y="144">1M</text>
<text x="82.5" y="144">2L+</text>
<text x="85.4" y="144">2M</text>
<text x="88.2" y="144">3L+</text>
<text x="91.1" y="144">3M</text>
<text x="93.9" y="144">4L+</text>
<text x="96.7" y="144">4M</text>
<text x="108" y="144">L+</text>
<text x="110.8" y="144">L+</text>
<text x="113.7" y="144">M</text>
<text x="116.5" y="144">M</text>
</g>
</svg>
